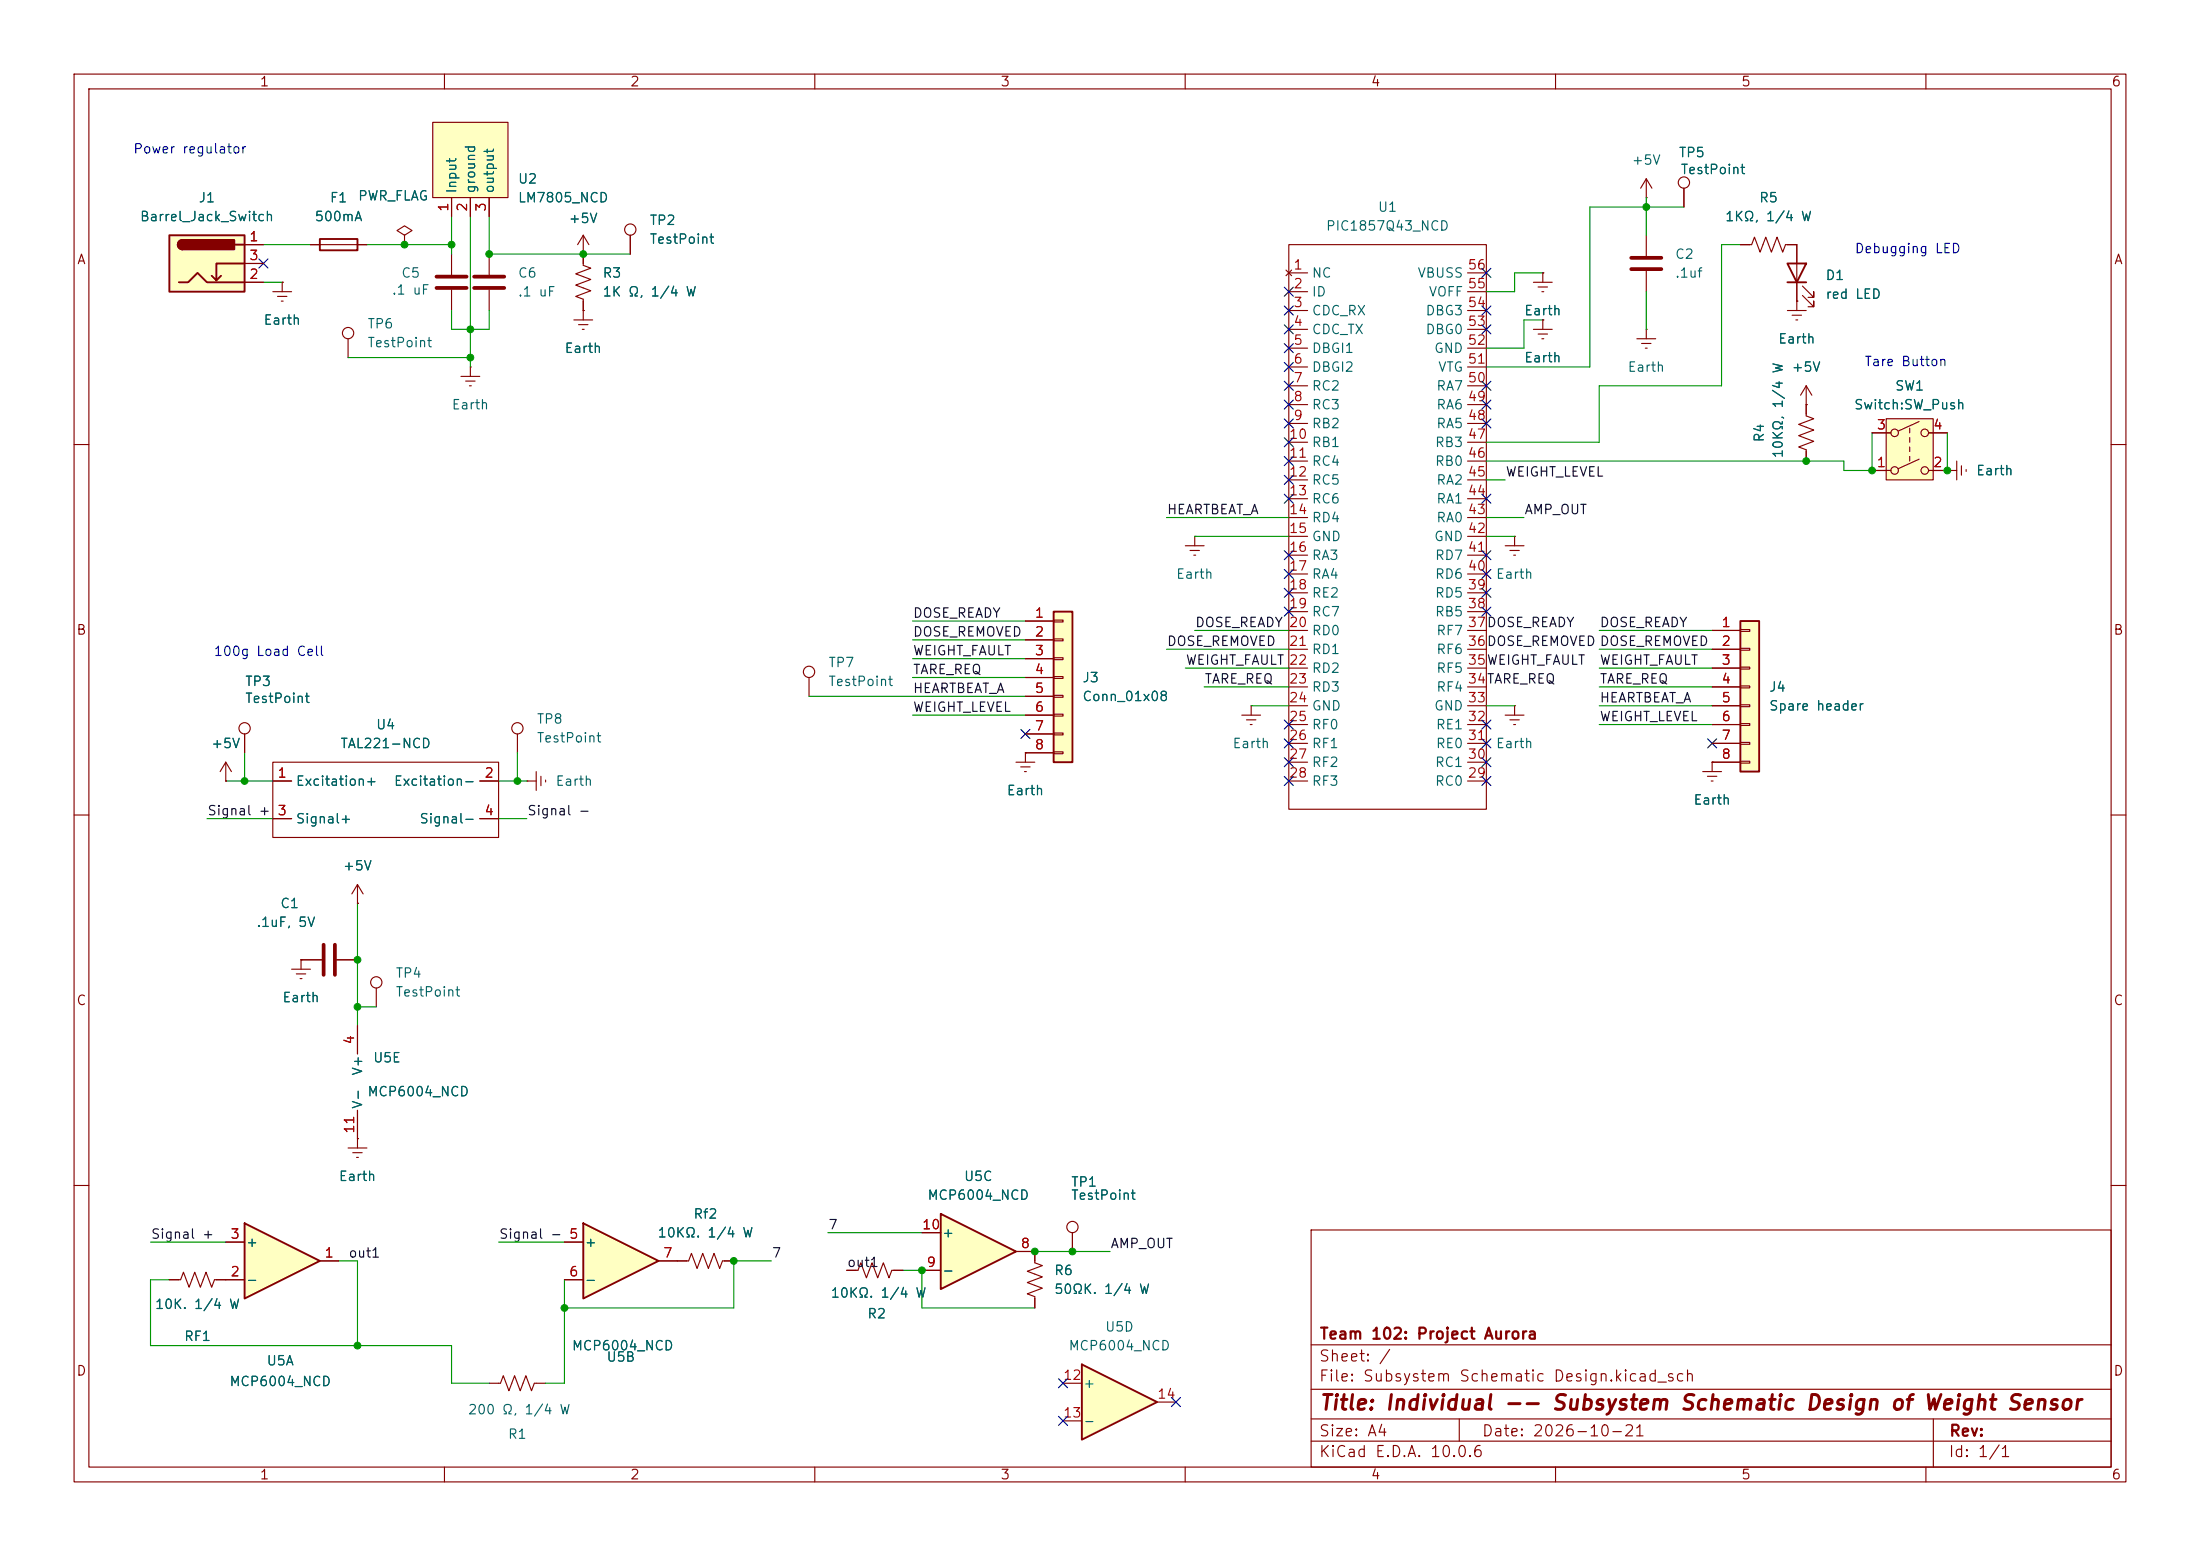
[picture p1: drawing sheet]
<svg xmlns="http://www.w3.org/2000/svg" width="297mm" height="210mm" viewBox="0 0 297 210" stroke-linecap="round" stroke-linejoin="round" font-family="sans-serif">
<g fill="none" stroke="#840000" stroke-width=".15">
<path d="M10 10h277v190h-277zM12 12h273v186h-273zM60 10v2M110 10v2M160 10v2M210 10v2M260 10v2M243.8 54.6h.1M243.8 52.1v4l1.1 .4-2.1 .8 2.1 .7-2.1 .8 2.1 .8-2.1 .7 1 .4v1.5M243.8 52.1l-.7 1.2M243.8 52.1l.8 1.2M10 60h2"/>
<path d="M285 60h2M10 110h2M285 110h2M40.6 129.5h2.8M45.5 129.5h2.8M10 160h2M177 166h108v32h-108zM285 160h2M60 198v2M110 198v2M160 198v2M177 194.5h108"/>
<path d="M177 191.5h108M177 187.5h108M177 181.5h108M197 191.5v3M210 198v2M260 198v2M261 191.5v6.5"/>
</g>
<path d="M43.7 127.5v4.1M45.2 127.5v4.1" fill="none" stroke="#840000" stroke-width=".51"/>
<path d="M33 165.1l10.2 5.1-10.2 5.1z" fill="#ffffc2"/>
<path d="M33 165.1l10.2 5.1-10.2 5.1z" fill="none" stroke="#840000" stroke-width=".25"/>
<path d="M30.5 172.7h2.5M30.5 167.6h2.5M43.2 170.2h2.5" fill="none" stroke="#840000" stroke-width=".15"/>
<path d="M22.9 31.8h10.1v7.6h-10.1z" fill="#ffffc2"/>
<path d="M22.9 31.8h10.1v7.6h-10.1zM24.1 38.1h1.3l1.3-1.3 1.2 1.3h5.1M24.6 32.4a.64 .64 0 0 0-.6 .6 .64 .64 0 0 0 .6 .7M29.8 37.2l-.6 .6M31.7 33h1.3M33 35.6h-3.8v2.2l-.6-.6" fill="none" stroke="#840000" stroke-width=".25"/>
<g fill="#840000" stroke="#840000" stroke-width=".25">
<path d="M24.2 32.6l.4-.2v1.3a.63 .63 0 0 1-.5-.4 .63 .63 0 0 1 .1-.7z"/>
<path d="M24.6 32.4h7v1.3h-7z"/>
</g>
<g fill="none" stroke="#840000" stroke-width=".15">
<path d="M33 33h2.6M33 38.1h2.6M33 35.6h2.6M36.8 39.4h2.6M38.1 38.1h.1M38.1 38.1v1.3M66 34.3v2.8M66 39.1v2.8M78.7 34.3v1.5l1.1 .4-2.1 .8 2.1 .7-2.1 .8 2.1 .7-2.1 .8 1 .4v2.8M85.1 31.8v2.5M173.6 36.4l.8 .8M174 33h26.7v76.2h-26.7z"/>
<path d="M174 39.4h2.5M174 36.8h2.5M174.4 36.4l-.8 .8M198.1 39.4h2.6M198.1 36.8h2.6M37.5 40h1.2M38 40.6h.2M77.5 43.2h2.5M78.1 43.8h1.3M78.6 44.5h.3M78.7 41.9h.1M174 41.9h2.5"/>
<path d="M174 44.5h2.5M174 47h2.5M174 49.5h2.5M174 52.1h2.5M174 54.6h2.5M174 57.2h2.5M174 59.7h2.5M198.1 41.9h2.6M198.1 44.5h2.6M198.1 47h2.6M198.1 49.5h2.6M198.1 52.1h2.6"/>
<path d="M198.1 54.6h2.6M198.1 57.2h2.6M198.1 59.7h2.6M174 62.2h2.5M174 64.8h2.5M174 67.3h2.5M174 69.9h2.5M174 72.4h2.5M174 74.9h2.5M174 77.5h2.5M198.1 62.2h2.6M198.1 64.8h2.6"/>
<path d="M198.1 67.3h2.6M198.1 69.9h2.6M198.1 72.4h2.6M198.1 74.9h2.6M198.1 77.5h2.6M69.8 99.1v2.5M174 80h2.5M174 82.6h2.5M174 85.1h2.5M174 87.6h2.5M174 90.2h2.5M174 92.7h2.5"/>
<path d="M174 95.3h2.5M174 97.8h2.5M198.1 80h2.6M198.1 82.6h2.6M198.1 85.1h2.6M198.1 87.6h2.6M198.1 90.2h2.6M198.1 92.7h2.6M198.1 95.3h2.6M198.1 97.8h2.6M71.1 105.4h.1M71.1 105.4h1.3"/>
<path d="M72.4 104.1v2.6M73 104.8v1.2M73.7 105.3v.2M174 105.4h2.5M174 100.3h2.5M174 102.9h2.5M198.1 105.4h2.6M198.1 100.3h2.6M198.1 102.9h2.6M48.3 138.4v3.8M48.3 149.9v3.8"/>
<circle cx="85.1" cy="31" r=".76"/>
<circle cx="69.8" cy="98.3" r=".76"/>
</g>
<path d="M64 37.3h4.1M64 38.9h4.1" fill="none" stroke="#840000" stroke-width=".51"/>
<path d="M146 184.2l10.2 5-10.2 5.1z" fill="#ffffc2"/>
<path d="M43.2 32.3h5.1v1.5h-5.1zM146 184.2l10.2 5-10.2 5.1z" fill="none" stroke="#840000" stroke-width=".25"/>
<g fill="none" stroke="#840000" stroke-width=".15">
<path d="M41.9 33h7.6M54.6 31.8l1-.7-1-.6-1 .6 1 .7v1.2M54.6 33h.1M160 73.7h2.6M160.7 74.3h1.2M161.2 74.9h.2M161.3 72.4h.1M161.3 72.4v1.3M33 99.1v2.5M109.2 91.4v2.6M203.2 96.5h2.5M203.8 97.2h1.3"/>
<path d="M204.3 97.8h.3M204.5 95.3h.1M204.5 95.3v1.2M30.5 105.4h.1M30.5 102.9l-.8 1.2M30.5 102.9l.7 1.2M30.5 102.9v2.5M137.2 102.9h2.5M137.8 103.5h1.3M138.3 104.1h.3M138.4 101.6h.1M138.4 101.6v1.3"/>
<path d="M22.9 172.7h1.5l.4-1 .7 2 .8-2 .8 2 .7-2 .8 2 .4-1h1.5M91.4 170.2h1.6l.3-1 .8 2 .8-2 .7 2 .8-2 .8 2 .3-1h1.6M66 186.7h1.6l.3-1 .8 2 .8-2 .7 2 .8-2 .8 2 .3-1h1.6M143.5 186.7h2.5M143.5 191.8h2.5M156.2 189.2h2.5"/>
<circle cx="33" cy="98.3" r=".76"/>
<circle cx="109.2" cy="90.7" r=".76"/>
</g>
<path d="M78.7 165.1l10.2 5.1-10.2 5.1z" fill="#ffffc2"/>
<path d="M78.7 165.1l10.2 5.1-10.2 5.1z" fill="none" stroke="#840000" stroke-width=".25"/>
<g fill="none" stroke="#840000" stroke-width=".15">
<path d="M207 38.1h2.5M207.6 38.7h1.3M208.2 39.4h.2M208.3 36.8h.1M208.3 36.8v1.3M207 44.5h2.5M207.6 45.1h1.3M208.2 45.7h.2M208.3 43.2h.1M208.3 43.2v1.3M36.8 102.9h30.5v10.1h-30.5zM36.8 105.4h2.6"/>
<path d="M36.8 110.5h2.6M64.8 105.4h2.5M64.8 110.5h2.5M76.2 167.6h2.5M76.2 172.7h2.5M88.9 170.2h2.5M114.3 171.5h1.5l.4-1.1 .8 2.1 .7-2.1 .8 2.1 .8-2.1 .7 2.1 .4-1h1.5"/>
</g>
<path d="M58.4 16.5h10.2v10.2h-10.2z" fill="#ffffc2"/>
<path d="M58.4 16.5h10.2v10.2h-10.2zM61 26.7v2.5M63.5 26.7v2.5M66 26.7v2.5M78.7 34.3h.1M78.7 31.8l-.7 1.2M78.7 31.8l.8 1.2M78.7 31.8v2.5" fill="none" stroke="#840000" stroke-width=".15"/>
<path d="M254.6 56.5h6.4v8.3h-6.4z" fill="#ffffc2"/>
<g fill="none" stroke="#840000" stroke-width=".15">
<path d="M252.7 58.4h2.6M254.6 56.5h6.4v8.3h-6.4zM257.8 57.8v.6M257.8 59.1v.6M259.1 56.9l-2.8 1.3M260.3 58.4h2.6M252.7 63.5h2.6M257.8 60.3v.7M257.8 61.6v.6M259.1 62l-2.8 1.2M260.3 63.5h2.6"/>
<circle cx="255.8" cy="58.4" r=".51"/>
<circle cx="259.8" cy="58.4" r=".51"/>
<circle cx="255.8" cy="63.5" r=".51"/>
<circle cx="259.8" cy="63.5" r=".51"/>
</g>
<path d="M127 163.8l10.2 5.1-10.2 5.1z" fill="#ffffc2"/>
<path d="M127 163.8l10.2 5.1-10.2 5.1z" fill="none" stroke="#840000" stroke-width=".25"/>
<g fill="none" stroke="#840000" stroke-width=".15">
<path d="M61 34.3v2.8M61 39.1v2.8M222.2 26.7h.1M222.2 24.1l-.7 1.3M222.2 24.1l.8 1.3M222.2 24.1v2.6M227.3 25.4v2.5M234.9 33h1.6l.4-1 .7 2 .8-2 .7 2 .8-2 .8 2 .3-1h1.6M47 45.7v2.6M203.2 73.7h2.5M203.8 74.3h1.3M204.3 74.9h.3"/>
<path d="M204.5 72.4h.1M204.5 72.4v1.3M262.9 63.5h.1M262.9 63.5h1.3M264.2 62.2v2.6M264.8 62.9v1.2M265.4 63.4v.2M167.6 96.5h2.6M168.3 97.2h1.2M168.8 97.8h.2M168.9 95.3h.1M168.9 95.3v1.2"/>
<path d="M48.3 119.4l-.8 1.3M48.3 119.4l.7 1.3M48.3 119.4v2.5M48.3 121.9h.1M50.8 133.4v2.5M124.5 171.5h2.5M124.5 166.4h2.5M137.2 168.9h2.5v1.5l1 .4-2 .8 2 .7-2 .8 2 .8-2 .7 1 .4v1.5M144.8 166.4v2.5"/>
<circle cx="227.3" cy="24.6" r=".76"/>
<circle cx="47" cy="45" r=".76"/>
<circle cx="50.8" cy="132.6" r=".76"/>
<circle cx="144.8" cy="165.6" r=".76"/>
</g>
<path d="M58.9 37.3h4.1M58.9 38.9h4.1" fill="none" stroke="#840000" stroke-width=".51"/>
<path d="M234.9 83.8h2.6v20.3h-2.6z" fill="#ffffc2"/>
<path d="M234.9 83.8h2.6v20.3h-2.6z" fill="none" stroke="#840000" stroke-width=".25"/>
<g fill="none" stroke="#840000" stroke-width=".15">
<path d="M222.2 31.8v2.7M222.2 36.6v2.8M221 45.7h2.5M221.6 46.4h1.3M222.1 47h.3M222.2 44.5h.1M222.2 44.5v1.2M231.1 85.1h3.8M231.1 87.6h3.8M231.1 90.2h3.8M231.1 92.7h3.8M231.1 95.3h3.8"/>
<path d="M231.1 97.8h3.8M234.9 85h1.3v.2h-1.3zM234.9 87.5h1.3v.3h-1.3zM234.9 90h1.3v.3h-1.3zM234.9 92.6h1.3v.2h-1.3zM234.9 95.1h1.3v.3h-1.3zM234.9 97.7h1.3v.2h-1.3zM231.1 100.3h3.8M231.1 102.9h3.8M234.9 100.2h1.3v.3h-1.3zM234.9 102.7h1.3v.3h-1.3zM47 154.9h2.5"/>
<path d="M47.6 155.6h1.3M48.1 156.2h.3M48.3 153.7h.1M48.3 153.7v1.2"/>
</g>
<path d="M220.2 36.3h4.1M220.2 34.8h4.1" fill="none" stroke="#840000" stroke-width=".51"/>
<path d="M142.2 82.6h2.6v20.3h-2.6z" fill="#ffffc2"/>
<path d="M241.3 35.6h2.5l-1.2 2.5zM241.3 38.1h2.5M142.2 82.6h2.6v20.3h-2.6z" fill="none" stroke="#840000" stroke-width=".25"/>
<g fill="none" stroke="#840000" stroke-width=".15">
<path d="M33 33h2.6M33 38.1h2.6M33 35.6h2.6M38.1 38.1h.1M41.9 33h1.3M48.3 33h1.2M54.6 33h.1M61 26.7v2.5M63.5 26.7v2.5M66 26.7v2.5M78.7 34.3h.1M78.7 34.3v1.3"/>
<path d="M85.1 31.8v2.5M208.3 36.8h.1M227.3 25.4v2.5M234.9 33h1.3M241.3 33h1.3v8.9M243.3 39.9l1.6 1.5v-.8v.8h-.8M243.3 38.6l1.6 1.5v-.7v.7h-.8M62.2 50.8h2.6M62.9 51.4h1.2M63.4 52.1h.2M63.5 49.5h.1M63.5 49.5v1.3"/>
<path d="M78.7 41.9h.1M78.7 40.6v1.3M208.3 43.2h.1M241.3 41.9h2.5M241.9 42.5h1.3M242.4 43.2h.3M242.6 40.6h.1M243.8 54.6h.1M243.8 54.6v1.3M252.7 58.4h2.6M260.3 58.4h2.6M243.8 61v1.2"/>
<path d="M252.7 63.5h2.6M260.3 63.5h2.6M262.9 63.5h.1M33 99.1v2.5M138.4 83.8h3.8M138.4 86.4h3.8M138.4 88.9h3.8M138.4 91.4h3.8M138.4 94h3.8M138.4 96.5h3.8M138.4 99.1h3.8M142.2 83.7h1.3v.2h-1.3z"/>
<path d="M142.2 86.2h1.3v.3h-1.3zM142.2 88.8h1.3v.2h-1.3zM142.2 91.3h1.3v.3h-1.3zM142.2 93.9h1.3v.2h-1.3zM142.2 96.4h1.3v.2h-1.3zM142.2 98.9h1.3v.3h-1.3zM231.1 85.1h3.8M231.1 87.6h3.8M231.1 90.2h3.8M231.1 92.7h3.8M231.1 95.3h3.8M231.1 97.8h3.8"/>
<path d="M30.5 105.4h.1M36.8 105.4h2.6M36.8 110.5h2.6M64.8 105.4h2.5M64.8 110.5h2.5M138.4 101.6h.1M138.4 101.6h3.8M142.2 101.5h1.3v.2h-1.3zM229.9 104.1h2.5M230.5 104.8h1.3M231 105.4h.3M231.1 102.9h.1"/>
<path d="M231.1 102.9v1.2M231.1 100.3h3.8M231.1 102.9h3.8M39.4 130.8h2.5M40 131.4h1.3M40.5 132.1h.3M40.6 129.5h.1M40.6 129.5v1.3M40.6 129.5h2.8M45.5 129.5h2.8M48.3 121.9h.1M48.3 138.4v3.8"/>
<path d="M48.3 153.7h.1M48.3 149.9v3.8M22.9 172.7h1.2M29.2 172.7h3.8M30.5 167.6h2.5M43.2 170.2h2.5M76.2 172.7h2.5M76.2 167.6h2.5M88.9 170.2h3.8M97.8 170.2h1.3M114.3 171.5h1.3M120.6 171.5h1.3"/>
<path d="M124.5 171.5h2.5M124.5 166.4h2.5M137.2 168.9h2.5v1.3M139.7 175.3v1.2M144.8 166.4v2.5"/>
</g>
<g fill="none" stroke="#009600" stroke-width=".15">
<path d="M35.6 33h6.3M35.6 38.1h2.5M49.5 33h11.5M61 29.2v5.1M63.5 29.2v20.3M66 29.2v5.1h19.1M208.3 36.8h-3.8v2.6h-3.8M222.2 26.7v5.1M222.2 39.4v5.1M227.3 27.9h-12.7v21.6h-13.9M234.9 33h-2.5v19.1h-16.5v7.6h-15.2M47 48.3h16.5"/>
<path d="M61 41.9v2.6h5v-2.6M208.3 43.2h-2.6v3.8h-5M252.7 58.4v5.1h-3.8v-1.3h-48.2M262.9 58.4v5.1M157.5 69.9h16.5M161.3 72.4h12.7M200.7 69.9h5M200.7 72.4h3.8M200.7 64.8h2.5M109.2 94h29.2M123.2 96.5h15.2M123.2 91.4h15.2"/>
<path d="M123.2 88.9h15.2M123.2 83.8h15.2M123.2 86.4h15.2M157.5 87.6h16.5M160 90.2h14M161.3 85.1h12.7M162.6 92.7h11.4M168.9 95.3h5.1M200.7 95.3h3.8M215.9 85.1h15.2M215.9 87.6h15.2M215.9 90.2h15.2"/>
<path d="M215.9 95.3h15.2M215.9 97.8h15.2M215.9 92.7h15.2M27.9 110.5h8.9M30.5 105.4h6.3M33 101.6v3.8M67.3 105.4h3.8M67.3 110.5h3.8M69.8 101.6v3.8M48.3 121.9v16.5M48.3 135.9h2.5M20.3 167.6h10.2"/>
<path d="M22.9 172.7h-2.6v8.9h40.7v5.1h5M45.7 170.2h2.6v11.4M67.3 167.6h8.9M76.2 172.7v14h-2.5M104.1 170.2h-5v6.3h-22.9M111.8 166.4h12.7M121.9 171.5h2.6v5h15.2M139.7 168.9h10.2"/>
</g>
<g fill="none" stroke="#000084" stroke-width=".15">
<path d="M35 35l1.2 1.2M36.2 35l-1.2 1.2M173.4 38.8l1.2 1.2M174.6 38.8l-1.2 1.2M200.1 36.2l1.2 1.2M201.3 36.2l-1.2 1.2M173.4 43.8l1.2 1.3M173.4 56.5l1.2 1.3M173.4 54l1.2 1.2M173.4 51.5l1.2 1.2M173.4 41.3l1.2 1.2M173.4 59.1l1.2 1.2"/>
<path d="M173.4 46.4l1.2 1.2M173.4 48.9l1.2 1.2M174.6 43.8l-1.2 1.3M174.6 56.5l-1.2 1.3M174.6 54l-1.2 1.2M174.6 51.5l-1.2 1.2M174.6 41.3l-1.2 1.2M174.6 59.1l-1.2 1.2M174.6 46.4l-1.2 1.2M174.6 48.9l-1.2 1.2M200.1 56.5l1.2 1.3M200.1 54l1.2 1.2"/>
<path d="M200.1 51.5l1.2 1.2M200.1 43.8l1.2 1.3M200.1 41.3l1.2 1.2M201.3 56.5l-1.2 1.3M201.3 54l-1.2 1.2M201.3 51.5l-1.2 1.2M201.3 43.8l-1.2 1.3M201.3 41.3l-1.2 1.2M173.4 74.3l1.2 1.2M173.4 61.6l1.2 1.2M173.4 66.7l1.2 1.2M173.4 64.2l1.2 1.2"/>
<path d="M173.4 76.9l1.2 1.2M173.4 79.4l1.2 1.2M174.6 74.3l-1.2 1.2M174.6 61.6l-1.2 1.2M174.6 66.7l-1.2 1.2M174.6 64.2l-1.2 1.2M174.6 76.9l-1.2 1.2M174.6 79.4l-1.2 1.2M200.1 66.7l1.2 1.2M200.1 79.4l1.2 1.2M200.1 76.9l1.2 1.2M200.1 74.3l1.2 1.2"/>
<path d="M201.3 66.7l-1.2 1.2M201.3 79.4l-1.2 1.2M201.3 76.9l-1.2 1.2M201.3 74.3l-1.2 1.2M137.8 98.5l1.2 1.2M139 98.5l-1.2 1.2M173.4 81.9l1.2 1.3M173.4 97.2l1.2 1.2M173.4 99.7l1.2 1.2M174.6 81.9l-1.2 1.3M174.6 97.2l-1.2 1.2M174.6 99.7l-1.2 1.2"/>
<path d="M200.1 81.9l1.2 1.3M200.1 99.7l1.2 1.2M200.1 97.2l1.2 1.2M201.3 81.9l-1.2 1.3M201.3 99.7l-1.2 1.2M201.3 97.2l-1.2 1.2M230.5 99.7l1.2 1.2M231.7 99.7l-1.2 1.2M173.4 104.8l1.2 1.2M173.4 102.3l1.2 1.2M174.6 104.8l-1.2 1.2M174.6 102.3l-1.2 1.2"/>
<path d="M200.1 104.8l1.2 1.2M200.1 102.3l1.2 1.2M201.3 104.8l-1.2 1.2M201.3 102.3l-1.2 1.2M142.9 191.2l1.2 1.2M142.9 186.1l1.2 1.2M144.1 191.2l-1.2 1.2M144.1 186.1l-1.2 1.2M158.1 188.6l1.3 1.2M159.4 188.6l-1.3 1.2"/>
</g>
<g fill="#009600" stroke="#009600" stroke-width=".14">
<circle cx="222.2" cy="27.9" r=".46"/>
<circle cx="262.9" cy="63.5" r=".46"/>
<circle cx="252.7" cy="63.5" r=".46"/>
<circle cx="243.8" cy="62.2" r=".46"/>
<circle cx="48.3" cy="181.6" r=".46"/>
<circle cx="48.3" cy="135.9" r=".46"/>
<circle cx="48.3" cy="129.5" r=".46"/>
<circle cx="63.5" cy="44.5" r=".46"/>
<circle cx="63.5" cy="48.3" r=".46"/>
<circle cx="61" cy="33" r=".46"/>
<circle cx="78.7" cy="34.3" r=".46"/>
<circle cx="33" cy="105.4" r=".46"/>
<circle cx="54.6" cy="33" r=".46"/>
<circle cx="66" cy="34.3" r=".46"/>
<circle cx="69.8" cy="105.4" r=".46"/>
<circle cx="76.2" cy="176.5" r=".46"/>
<circle cx="99.1" cy="170.2" r=".46"/>
<circle cx="124.5" cy="171.5" r=".46"/>
<circle cx="139.7" cy="168.9" r=".46"/>
<circle cx="144.8" cy="168.9" r=".46"/>
</g>
<text font-size="2" fill="#840000" x="178" y="190.8">Title: Individual -- Subsystem Schematic Design of Weight Sensor</text>
<g font-size="1.5" fill="#840000">
<text x="178" y="184.1">Sheet: /</text>
<text x="178" y="181.1">Team 102: Project Aurora</text>
<text x="178" y="186.8">File: Subsystem Schematic Design.kicad_sch</text>
<text x="178" y="197">KiCad E.D.A. 10.0.6</text>
<text x="178" y="194.2">Size: A4</text>
<text x="200" y="194.2">Date: 2026-10-21</text>
<text x="263" y="197">Id: 1/1</text>
<text x="263" y="194.2">Rev:</text>
</g>
<g font-size="1.3" fill="#840000">
<text x="35" y="12">1</text>
<text x="85" y="12">2</text>
<text x="135" y="12">3</text>
<text x="185" y="12">4</text>
<text x="235" y="12">5</text>
<text x="285" y="12">6</text>
<text x="10.3" y="36">A</text>
<text x="285.3" y="36">A</text>
<text x="10.2" y="86">B</text>
<text x="285.2" y="86">B</text>
<text x="10.2" y="136">C</text>
<text x="285.2" y="136">C</text>
<text x="10.2" y="186">D</text>
<text x="285.2" y="186">D</text>
<text x="35" y="200">1</text>
<text x="85" y="200">2</text>
<text x="135" y="200">3</text>
<text x="185" y="200">4</text>
<text x="235" y="200">5</text>
<text x="285" y="200">6</text>
</g>
<g font-size="1.3" fill="#0000c2">
<text x="17.9" y="21">Power regulator</text>
<text x="250.3" y="34.5">Debugging LED</text>
<text x="251.6" y="49.7">Tare Button</text>
<text x="28.8" y="88.9">100g Load Cell</text>
</g>
<g font-size="1.3" fill="#006464">
<text x="220.2" y="22.6">+5V</text>
<text x="226.6" y="21.5">TP5</text>
<text x="226.8" y="23.8">TestPoint</text>
<text x="26.7" y="27.6">J1</text>
<text x="44.4" y="27.6">F1</text>
<text x="48.2" y="27.4">PWR_FLAG</text>
<text x="61.9" y="26.2" transform="rotate(-90 61.9 26.2)">Input</text>
<text x="64.5" y="26.2" transform="rotate(-90 64.5 26.2)">ground</text>
<text x="67" y="26.2" transform="rotate(-90 67 26.2)">output</text>
<text x="69.8" y="25.1">U2</text>
<text x="69.8" y="27.6">LM7805_NCD</text>
<text x="185.9" y="28.9">U1</text>
<text x="237.4" y="27.6">R5</text>
<text x="18.8" y="30.2">Barrel_Jack_Switch</text>
<text x="42.4" y="30.2">500mA</text>
<text x="76.7" y="30.4">+5V</text>
<text x="87.6" y="30.7">TP2</text>
<text x="87.6" y="33.2">TestPoint</text>
<text x="178.9" y="31.4">PIC1857Q43_NCD</text>
<text x="226" y="35.3">C2</text>
<text x="232.8" y="30.2">1KΩ, 1/4 W</text>
<text x="52.8" y="40.1">.1 uF</text>
<text x="54.1" y="37.8">C5</text>
<text x="69.8" y="37.8">C6</text>
<text x="69.8" y="40.3">.1 uF</text>
<text x="81.3" y="37.8">R3</text>
<text x="81.3" y="40.3">1K Ω, 1/4 W</text>
<text x="177" y="37.8">NC</text>
<text x="177" y="40.3">ID</text>
<text x="191.3" y="37.8">VBUSS</text>
<text x="192.8" y="40.3">VOFF</text>
<text x="226" y="37.8">.1uf</text>
<text x="246.4" y="38.1">D1</text>
<text x="246.4" y="40.7">red LED</text>
<text x="35.5" y="44.1">Earth</text>
<text x="49.5" y="44.7">TP6</text>
<text x="49.5" y="47.2">TestPoint</text>
<text x="76.1" y="48">Earth</text>
<text x="177" y="42.9">CDC_RX</text>
<text x="177" y="45.4">CDC_TX</text>
<text x="177" y="48">DBGI1</text>
<text x="192.4" y="45.4">DBG0</text>
<text x="192.4" y="42.9">DBG3</text>
<text x="193.5" y="48">GND</text>
<text x="205.7" y="42.9">Earth</text>
<text x="240" y="46.7">Earth</text>
<text x="177" y="50.5">DBGI2</text>
<text x="177" y="53">RC2</text>
<text x="193.8" y="53">RA7</text>
<text x="194.1" y="50.5">VTG</text>
<text x="205.7" y="49.2">Earth</text>
<text x="219.6" y="50.5">Earth</text>
<text x="241.8" y="50.5">+5V</text>
<text x="255.7" y="53">SW1</text>
<text x="60.9" y="55.6">Earth</text>
<text x="177" y="55.6">RC3</text>
<text x="177" y="58.1">RB2</text>
<text x="193.8" y="58.1">RA5</text>
<text x="193.8" y="55.6">RA6</text>
<text x="238.5" y="59.8" transform="rotate(-90 238.5 59.8)">R4</text>
<text x="250.2" y="55.6">Switch:SW_Push</text>
<text x="177" y="60.7">RB1</text>
<text x="177" y="63.2">RC4</text>
<text x="177" y="65.7">RC5</text>
<text x="193.6" y="63.2">RB0</text>
<text x="193.6" y="60.7">RB3</text>
<text x="193.8" y="65.7">RA2</text>
<text x="241" y="61.9" transform="rotate(-90 241 61.9)">10KΩ, 1/4 W</text>
<text x="266.7" y="64.5">Earth</text>
<text x="177" y="68.3">RC6</text>
<text x="177" y="70.8">RD4</text>
<text x="193.8" y="70.8">RA0</text>
<text x="193.8" y="68.3">RA1</text>
<text x="177" y="73.4">GND</text>
<text x="177" y="75.9">RA3</text>
<text x="193.5" y="73.4">GND</text>
<text x="193.6" y="75.9">RD7</text>
<text x="158.7" y="78.4">Earth</text>
<text x="177" y="78.4">RA4</text>
<text x="177" y="81">RE2</text>
<text x="177" y="83.5">RC7</text>
<text x="193.6" y="83.5">RB5</text>
<text x="193.6" y="81">RD5</text>
<text x="193.6" y="78.4">RD6</text>
<text x="201.9" y="78.4">Earth</text>
<text x="177" y="86.1">RD0</text>
<text x="177" y="88.6">RD1</text>
<text x="193.8" y="88.6">RF6</text>
<text x="193.8" y="86.1">RF7</text>
<text x="33" y="92.9">TP3</text>
<text x="33" y="95.2">TestPoint</text>
<text x="111.7" y="90.4">TP7</text>
<text x="111.7" y="92.9">TestPoint</text>
<text x="146" y="92.4">J3</text>
<text x="146" y="94.9">Conn_01x08</text>
<text x="177" y="91.1">RD2</text>
<text x="177" y="93.7">RD3</text>
<text x="193.8" y="93.7">RF4</text>
<text x="193.8" y="91.1">RF5</text>
<text x="238.7" y="93.7">J4</text>
<text x="28.4" y="101.3">+5V</text>
<text x="45.9" y="101.3">TAL221-NCD</text>
<text x="50.7" y="98.8">U4</text>
<text x="72.4" y="98">TP8</text>
<text x="72.4" y="100.5">TestPoint</text>
<text x="166.3" y="101.3">Earth</text>
<text x="177" y="96.2">GND</text>
<text x="177" y="98.8">RF0</text>
<text x="177" y="101.3">RF1</text>
<text x="193.5" y="96.2">GND</text>
<text x="193.8" y="101.3">RE0</text>
<text x="193.8" y="98.8">RE1</text>
<text x="201.9" y="101.3">Earth</text>
<text x="238.7" y="96.2">Spare header</text>
<text x="39.9" y="106.4">Excitation+</text>
<text x="53.1" y="106.4">Excitation-</text>
<text x="74.9" y="106.4">Earth</text>
<text x="135.8" y="107.6">Earth</text>
<text x="177" y="103.8">RF2</text>
<text x="177" y="106.4">RF3</text>
<text x="193.6" y="106.4">RC0</text>
<text x="193.6" y="103.8">RC1</text>
<text x="39.9" y="111.5">Signal+</text>
<text x="56.5" y="111.5">Signal-</text>
<text x="228.5" y="108.9">Earth</text>
<text x="46.2" y="117.8">+5V</text>
<text x="34.5" y="125.4">.1uF, 5V</text>
<text x="37.7" y="122.9">C1</text>
<text x="38" y="135.6">Earth</text>
<text x="53.3" y="132.3">TP4</text>
<text x="53.3" y="134.8">TestPoint</text>
<text x="50.3" y="143.7">U5E</text>
<text x="49.2" y="149.8" transform="rotate(-90 49.2 149.8)">V-</text>
<text x="49.2" y="145.3" transform="rotate(-90 49.2 145.3)">V+</text>
<text x="49.5" y="148.3">MCP6004_NCD</text>
<text x="45.7" y="159.7">Earth</text>
<text x="130" y="159.7">U5C</text>
<text x="144.5" y="160.5">TP1</text>
<text x="88.7" y="167.3">10KΩ. 1/4 W</text>
<text x="93.5" y="164.8">Rf2</text>
<text x="125.1" y="162.3">MCP6004_NCD</text>
<text x="127.1" y="167.3">+</text>
<text x="144.5" y="162.3">TestPoint</text>
<text x="33.1" y="173.7">-</text>
<text x="33.1" y="168.6">+</text>
<text x="78.8" y="168.6">+</text>
<text x="78.8" y="173.7">-</text>
<text x="127.1" y="172.4">-</text>
<text x="142.2" y="172.4">R6</text>
<text x="20.8" y="177">10K. 1/4 W</text>
<text x="112.1" y="175.5">10KΩ. 1/4 W</text>
<text x="117" y="178.3">R2</text>
<text x="142.2" y="175">50ΩK. 1/4 W</text>
<text x="24.8" y="181.3">RF1</text>
<text x="35.9" y="184.6">U5A</text>
<text x="77.1" y="182.6">MCP6004_NCD</text>
<text x="81.8" y="184.1">U5B</text>
<text x="144.2" y="182.6">MCP6004_NCD</text>
<text x="149.1" y="180">U5D</text>
<text x="30.9" y="187.4">MCP6004_NCD</text>
<text x="63.1" y="191.2">200 Ω, 1/4 W</text>
<text x="146.2" y="187.7">+</text>
<text x="68.5" y="194.5">R1</text>
<text x="146.2" y="192.7">-</text>
</g>
<g font-size="1.3" fill="#a90000">
<text x="60.8" y="28.7" transform="rotate(-90 60.8 28.7)">1</text>
<text x="63.4" y="28.7" transform="rotate(-90 63.4 28.7)">2</text>
<text x="65.9" y="28.7" transform="rotate(-90 65.9 28.7)">3</text>
<text x="33.6" y="32.9">1</text>
<text x="33.6" y="35.4">3</text>
<text x="33.6" y="38">2</text>
<text x="174.5" y="36.7">1</text>
<text x="174.5" y="39.2">2</text>
<text x="174.5" y="41.8">3</text>
<text x="198.1" y="41.8">54</text>
<text x="198.1" y="39.2">55</text>
<text x="198.1" y="36.7">56</text>
<text x="174.5" y="44.3">4</text>
<text x="174.5" y="46.9">5</text>
<text x="198.1" y="46.9">52</text>
<text x="198.1" y="44.3">53</text>
<text x="174.5" y="49.4">6</text>
<text x="174.5" y="51.9">7</text>
<text x="198.1" y="51.9">50</text>
<text x="198.1" y="49.4">51</text>
<text x="173.9" y="59.6">10</text>
<text x="174.5" y="54.5">8</text>
<text x="174.5" y="57">9</text>
<text x="198.1" y="59.6">47</text>
<text x="198.1" y="57">48</text>
<text x="198.1" y="54.5">49</text>
<text x="253.3" y="58.3">3</text>
<text x="260.9" y="58.3">4</text>
<text x="173.9" y="62.1">11</text>
<text x="173.9" y="64.6">12</text>
<text x="198.1" y="64.6">45</text>
<text x="198.1" y="62.1">46</text>
<text x="253.3" y="63.4">1</text>
<text x="260.9" y="63.4">2</text>
<text x="173.9" y="67.2">13</text>
<text x="173.9" y="69.7">14</text>
<text x="198.1" y="69.7">43</text>
<text x="198.1" y="67.2">44</text>
<text x="173.9" y="72.3">15</text>
<text x="173.9" y="74.8">16</text>
<text x="173.9" y="77.3">17</text>
<text x="198.1" y="77.3">40</text>
<text x="198.1" y="74.8">41</text>
<text x="198.1" y="72.3">42</text>
<text x="139.6" y="83.7">1</text>
<text x="173.9" y="79.9">18</text>
<text x="173.9" y="82.4">19</text>
<text x="198.1" y="82.4">38</text>
<text x="198.1" y="79.9">39</text>
<text x="139.6" y="86.2">2</text>
<text x="139.6" y="88.8">3</text>
<text x="173.9" y="87.5">21</text>
<text x="198.1" y="87.5">36DOSE_REMOVED DOSE_REMOVED</text>
<text x="198.1" y="85">37DOSE_READY</text>
<text x="232.3" y="85">1</text>
<text x="232.3" y="87.5">2</text>
<text x="139.6" y="91.3">4</text>
<text x="139.6" y="93.8">5</text>
<text x="173.9" y="92.6">23</text>
<text x="173.9" y="95.1">24</text>
<text x="198.1" y="95.1">33</text>
<text x="198.1" y="92.6">34TARE_REQ</text>
<text x="198.1" y="90">35WEIGHT_FAULT</text>
<text x="232.3" y="90">3</text>
<text x="232.3" y="92.6">4</text>
<text x="232.3" y="95.1">5</text>
<text x="139.6" y="96.4">6</text>
<text x="139.6" y="98.9">7</text>
<text x="139.6" y="101.5">8</text>
<text x="173.9" y="97.7">25</text>
<text x="173.9" y="100.2">26</text>
<text x="198.1" y="100.2">31</text>
<text x="198.1" y="97.7">32</text>
<text x="232.3" y="97.7">6</text>
<text x="232.3" y="100.2">7</text>
<text x="37.4" y="105.3">1</text>
<text x="65.3" y="105.3">2</text>
<text x="173.9" y="102.7">27</text>
<text x="173.9" y="105.3">28</text>
<text x="198.1" y="105.3">29</text>
<text x="198.1" y="102.7">30</text>
<text x="232.3" y="102.7">8</text>
<text x="37.4" y="110.4">3</text>
<text x="65.3" y="110.4">4</text>
<text x="48.1" y="141.1" transform="rotate(-90 48.1 141.1)">4</text>
<text x="48.1" y="153.1" transform="rotate(-90 48.1 153.1)">11</text>
<text x="31" y="167.5">3</text>
<text x="76.7" y="167.5">5</text>
<text x="124.4" y="166.2">10</text>
<text x="31" y="172.6">2</text>
<text x="43.7" y="170">1</text>
<text x="76.7" y="172.6">6</text>
<text x="89.4" y="170">7</text>
<text x="125" y="171.3">9</text>
<text x="137.7" y="168.8">8</text>
<text x="143.4" y="186.6">12</text>
<text x="143.4" y="191.6">13</text>
<text x="156.1" y="189.1">14</text>
</g>
<g font-size="1.3" fill="#0f0f0f">
<text x="203.2" y="64.6">WEIGHT_LEVEL</text>
<text x="157.5" y="69.7">HEARTBEAT_A</text>
<text x="205.7" y="69.7">AMP_OUT</text>
<text x="123.2" y="83.7">DOSE_READY</text>
<text x="123.2" y="86.2">DOSE_REMOVED</text>
<text x="123.2" y="88.8">WEIGHT_FAULT</text>
<text x="157.5" y="87.5">DOSE_REMOVED</text>
<text x="161.3" y="85">DOSE_READY 20</text>
<text x="215.9" y="85">DOSE_READY</text>
<text x="123.2" y="91.3">TARE_REQ</text>
<text x="123.2" y="93.9">HEARTBEAT_A</text>
<text x="160" y="90">WEIGHT_FAULT 22</text>
<text x="162.5" y="92.6">TARE_REQ</text>
<text x="215.9" y="92.6">TARE_REQ</text>
<text x="215.9" y="90">WEIGHT_FAULT</text>
<text x="215.9" y="95.1">HEARTBEAT_A</text>
<text x="123.2" y="96.4">WEIGHT_LEVEL</text>
<text x="215.9" y="97.7">WEIGHT_LEVEL</text>
<text x="27.9" y="110.4">Signal +</text>
<text x="71.1" y="110.4">Signal -</text>
<text x="20.3" y="167.5">Signal +</text>
<text x="67.3" y="167.5">Signal - 5</text>
<text x="111.7" y="166.2">7</text>
<text x="47" y="170.1">out1</text>
<text x="104.1" y="170.1">7</text>
<text x="114.3" y="171.3">out1</text>
<text x="149.8" y="168.8">AMP_OUT</text>
</g>
</svg>
